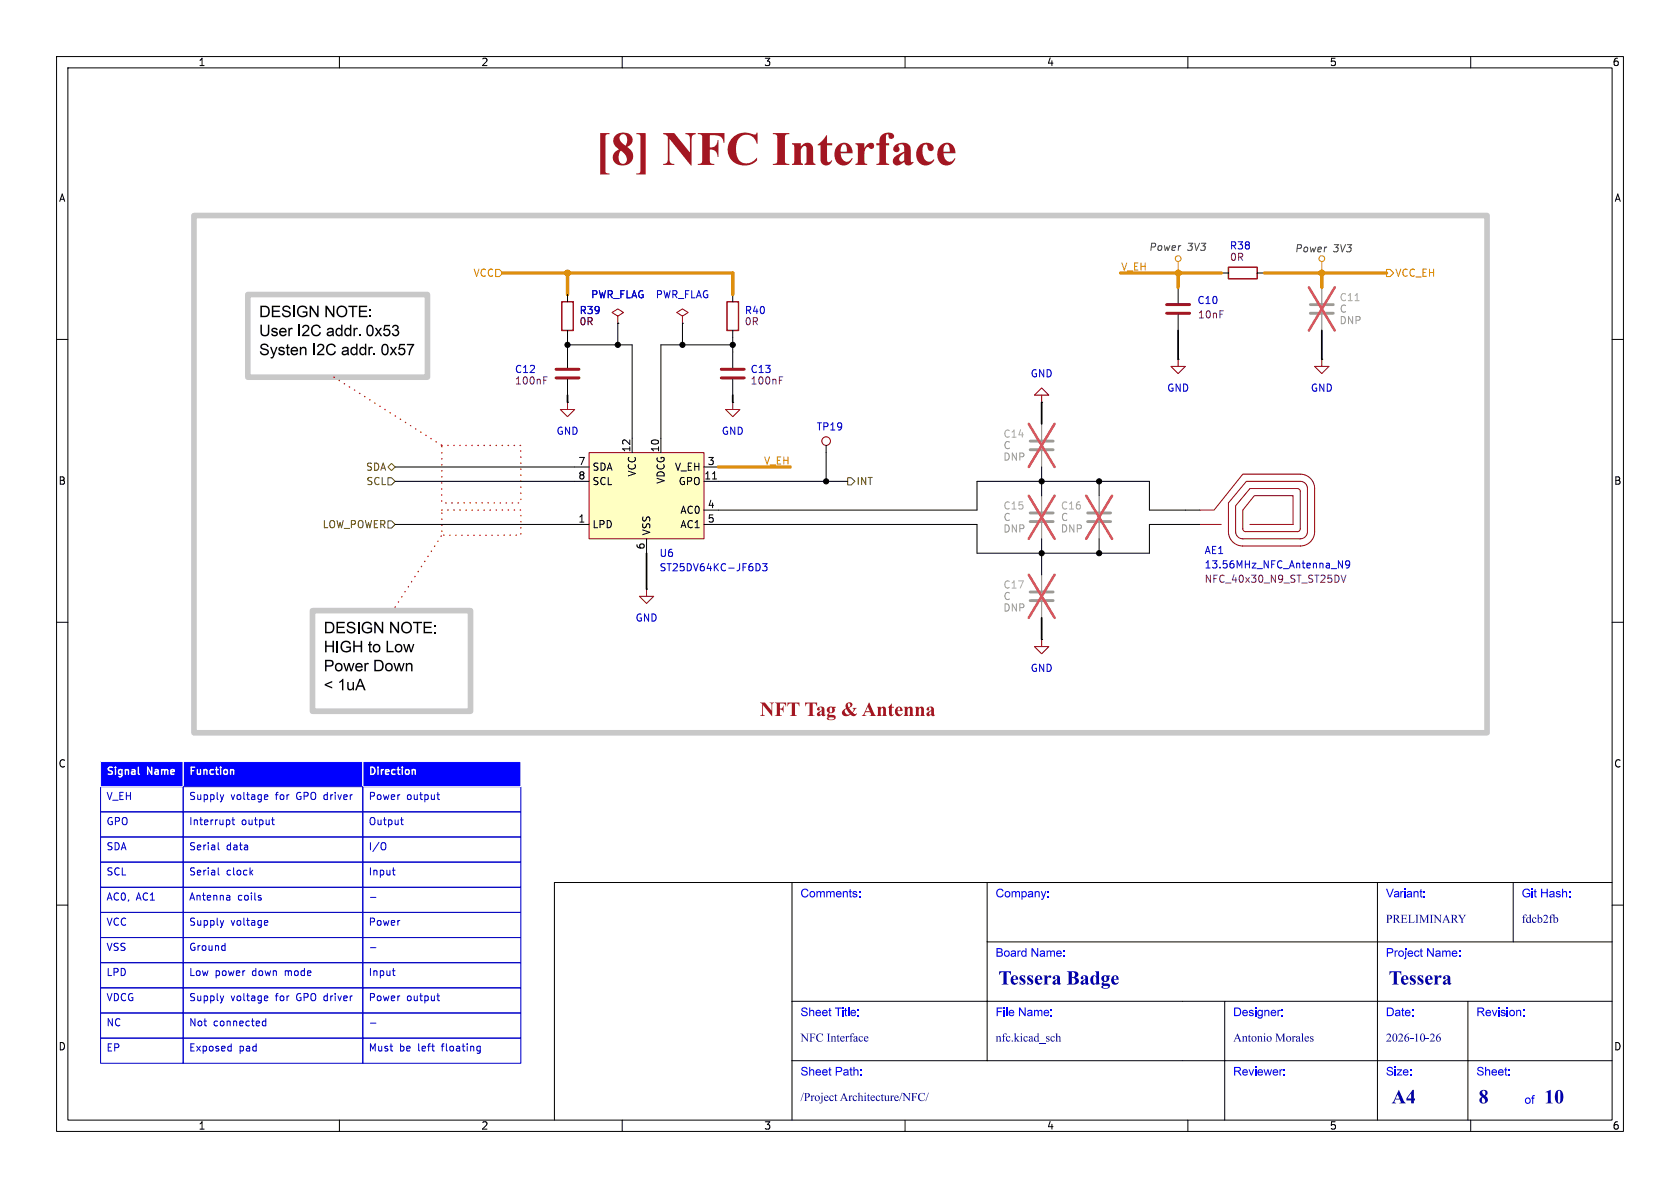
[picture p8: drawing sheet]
<svg xmlns="http://www.w3.org/2000/svg" width="297mm" height="210mm" viewBox="0 0 297 210" stroke-linecap="round" stroke-linejoin="round" font-family="sans-serif">
<g fill="none" stroke="#000" stroke-width=".18">
<path d="M10 10h277v190h-277zM12 12h273v186h-273zM60 10v2M110 10v2M160 10v2M210 10v2M260 10v2M10 60h2M285 60h2M10 110h2M285 110h2M140 156v42"/>
<path d="M174.5 156v31.5M243.5 156v42M267.5 156v10.5M285 156h-187v42M10 160h2M140 177h145M174.5 166.5h110.5M216.5 177v21M259.5 177v21M285 160h2M60 198v2M110 198v2"/>
<path d="M140 187.5h145M160 198v2M210 198v2M260 198v2"/>
</g>
<g fill="#00f">
<path d="M17.8 134.6h14.6v4.5h-14.6z"/>
<path d="M64.1 134.6h28v4.5h-28z"/>
<path d="M32.4 134.6h31.7v4.5h-31.7z"/>
</g>
<path d="M98.3 66.8h4.1M98.3 65.3h4.1" fill="none" stroke="#840000" stroke-width=".51"/>
<path d="M100.3 62.2v2.8M100.3 67.1v2.8M114.3 104.1h.1M184.1 113h.1" fill="none" stroke="#000" stroke-width=".18"/>
<path d="M96.1 67.2h.5M96.1 66.6h.6" fill="none" stroke="#840084" stroke-width=".18"/>
<path d="M114.3 104.1v1.3h1.3l-1.3 1.3-1.3-1.3h1.3M184.1 113v1.3h1.3l-1.3 1.3-1.2-1.3h1.2" fill="none" stroke="#840000" stroke-width=".18"/>
<path d="M104.1 80h20.4v15.3h-20.4z" fill="#ffffc2"/>
<g fill="none" stroke="#840000" stroke-width=".18">
<path d="M109.2 55.9l1-.7-1-.6-1 .6 1 .7v1.3M120.6 55.9l1.1-.7-1.1-.6-1 .6 1 .7v1.3M100.3 71.1v1.3h1.3l-1.3 1.3-1.2-1.3h1.2M129.5 71.1v1.3h1.3l-1.3 1.3-1.2-1.3h1.2M184.1 69.9h1.3l-1.3-1.3-1.2 1.3h1.2v1.2M208.3 63.5v1.3h1.2l-1.2 1.2-1.3-1.2h1.3M233.7 63.5v1.3h1.2l-1.2 1.2-1.3-1.2h1.3M104.1 80h20.4v15.3h-20.4zM212.1 90.2h2.5l5.1-6.4h10.2a2.54 2.54 0 0 1 2.5 2.6v7.6a2.54 2.54 0 0 1-2.5 2.5h-10.2a2.54 2.54 0 0 1-2.5-2.5v-5.1l3.1-3.8h9.6a1.27 1.27 0 0 1 1.2 1.3v7.6a1.27 1.27 0 0 1-1.2 1.3h-10.2a1.27 1.27 0 0 1-1.3-1.3M212.1 92.7h3.8M221 92.7h7.6v-5.1h-6.9l-2 2.6v3.4l.2 .3 .3 .1h9.2l.3-.1 .2-.4v-6.6l-.1-.3-.4-.2h-8.4l-2.6 3v4.8"/>
<circle cx="146" cy="78" r=".76"/>
</g>
<g fill="none" stroke="#000" stroke-width=".18">
<path d="M100.3 52.1v1.2M100.3 58.4v3.8M109.2 57.2h.1M109.2 57.2v3.8M120.6 57.2h.1M120.6 57.2v3.8M129.5 52.1v1.2M129.5 58.4v6.6M208.3 50.8v2.8M208.3 55.6v2.8M215.9 48.3h1.3M222.2 48.3h1.3"/>
<path d="M100.3 71.1h.1M100.3 61h11.5v19M129.5 71.1h.1M129.5 61h-12.7v19M129.5 67.1v2.8M146 78.7v6.4M184.1 71.1h.1M208.3 63.5h.1M233.7 63.5h.1M69.8 92.7h34.3M69.8 85.1h34.3M69.8 82.6h34.3"/>
<path d="M114.3 95.3v2.5M124.5 92.7h48.2v5.1h30.5v-5.1h8.9M124.5 85.1h25.4M124.5 90.2h48.2v-5.1h30.5v5.1h8.9M124.5 82.6h2.5M126 84.7h.7M184.1 82.6v5M184.1 95.3v6.3M194.3 85.1v2.5M194.3 95.3v2.5"/>
</g>
<g fill="none" stroke="#0000c2" stroke-width=".18">
<path d="M134 99.6a.68 .68 0 0 1 .4 .7 .68 .68 0 0 1-.4 .6M134.8 99.6h.8l-.4 .5 .3 .1v.6l-.1 .1-.6-.1M236.6 99.1l.7 1.3v-1.3M238.6 99.7l-.2 .2h-.3l-.2-.2 .1-.5 .4-.1 .1 .2a.84 .84 0 0 1-.3 1.1h-.2M17.8 139.1h14.6v4.4h-14.6zM32.4 139.1h31.7v4.4h-31.7zM64.1 139.1h28v4.4h-28zM17.8 156.8h14.6v4.5h-14.6zM17.8 148h14.6v4.4h-14.6zM17.8 152.4h14.6v4.4h-14.6zM17.8 143.5h14.6v4.5h-14.6zM32.4 143.5h31.7v4.5h-31.7z"/>
<path d="M32.4 152.4h31.7v4.4h-31.7zM32.4 156.8h31.7v4.5h-31.7zM32.4 148h31.7v4.4h-31.7zM38.6 153.4v1.1l.2 .2M38.6 149v1l.2 .2M39.5 140.5l-.3 .8M40.4 144.9l.2 .3v.3l-.2 .3M40.5 158.3l.1 .2v.6M40.6 158.6h-.4M40.6 159.1h-.4M41 144.9h.5M41.2 144.5v1.1l.3 .2"/>
<path d="M44.3 154.2l.4 .5M44.7 153.8l-.5 .5M46 158.3h.1M46 158.7l.2 .2-.2 .2M46.9 140.5l.4 .1v.2l-.6 .1M47.3 141.3h-.4M48 144.9h.5M48.2 144.5v1.1l.3 .2M64.1 143.5h28v4.5h-28zM64.1 148h28v4.4h-28zM64.1 156.8h28v4.5h-28zM64.1 152.4h28v4.4h-28z"/>
<path d="M65.5 158.6h1M67.9 149h.1a.81 .81 0 0 1-.1 1.2M69.4 153.8h.4M69.6 154.6l.2 .1M70.8 144.9h.5M71 144.5v1.1l.3 .2M77.2 140.5h.5M77.4 140.1v1.1l.3 .1M17.8 179.1h14.6v4.4h-14.6zM17.8 165.7h14.6v4.5h-14.6zM17.8 161.3h14.6v4.4h-14.6zM17.8 170.2h14.6v4.4h-14.6z"/>
<path d="M17.8 174.6h14.6v4.5h-14.6zM32.4 170.2h31.7v4.4h-31.7zM32.4 179.1h31.7v4.4h-31.7zM32.4 161.3h31.7v4.4h-31.7zM32.4 174.6h31.7v4.5h-31.7zM32.4 165.7h31.7v4.5h-31.7zM39.5 162.7l-.3 .9M39.5 176.1l-.3 .8M39.7 167.2h.1M39.8 166.7v1.3M39.8 167.9l-.1 .1M46.9 162.7l.4 .1v.2l-.6 .1"/>
<path d="M46.9 176.1h.4v.3l-.6 .1M47.3 163.5l-.4 .1M47.3 176.8l-.4 .1M64.1 161.3h28v4.4h-28zM64.1 174.6h28v4.5h-28zM64.1 165.7h28v4.5h-28zM64.1 170.2h28v4.4h-28zM64.1 179.1h28v4.4h-28zM65.5 167.5h1M69.4 171.6h.4M69.6 172.4l.2 .1M77.2 176.1h.5"/>
<path d="M77.4 175.6v1.1l.3 .2M17.8 183.5h14.6v4.5h-14.6zM32.4 183.5h31.7v4.5h-31.7zM40.5 184.9l.4 .1M40.9 184.5v1.3M40.9 185.7l-.4 .1M46.4 181.1l.2 .2h.4M47 180.1v1.2M47 180.6l-.4-.1-.2 .2M64.1 183.5h28v4.5h-28zM65.5 180.9h1M84.5 184.9l.4 .1"/>
<path d="M84.9 185.7l-.4 .1M84.9 184.9v1.1l-.1 .2h-.3"/>
</g>
<path d="M231.6 55.4h4.1M231.6 53.8h4.1M182.1 79.5h4.1M182.1 78h4.1M182.1 92.2h4.1M182.1 90.7h4.1M192.3 92.2h4M192.3 90.7h4M182.1 106.2h4.1M182.1 104.6h4.1" fill="none" stroke="#9c9b98" stroke-width=".51"/>
<path d="M233.7 50.8v2.8M233.7 55.6v2.8M184.1 74.9v2.8M184.1 79.8v2.8M184.1 87.6v2.8M184.1 92.5v2.8M194.3 87.6v2.8M194.3 92.5v2.8M184.1 101.6v2.8M184.1 106.4v2.8" fill="none" stroke="#7a7a77" stroke-width=".18"/>
<path d="M239.6 53.2h.7" fill="none" stroke="#abaaa8" stroke-width=".18"/>
<path d="M231.4 50.8l4.6 7.6M236 50.8l-4.6 7.6M181.9 74.9l4.5 7.7M186.4 74.9l-4.5 7.7M181.9 87.6l4.5 7.7M186.4 87.6l-4.5 7.7M192 87.6l4.6 7.7M196.6 87.6l-4.6 7.7M181.9 101.6l4.5 7.6M186.4 101.6l-4.5 7.6" fill="none" stroke="#e75356" stroke-width=".46"/>
<path d="M137.8 67.2h.4M137.8 66.6h.6M237.1 101.7l.4 1.2 .4-1.2" fill="none" stroke="#840084" stroke-width=".18"/>
<path d="M206.2 55.4h4.1M206.2 53.8h4.1M127.5 66.8h4.1M127.5 65.3h4.1" fill="none" stroke="#840000" stroke-width=".51"/>
<path d="M99.3 53.3h2v5.1h-2zM128.5 53.3h2.1v5.1h-2.1zM217.2 47.2h5v2.1h-5z" fill="none" stroke="#840000" stroke-width=".25"/>
<g fill="none" stroke="#dc8e00" stroke-width=".18">
<path d="M87.6 47.6h.7l.6 .7-.6 .6h-.7zM208.3 46.2v2.1M233.7 46.2v2.1M245.1 47.6h.6l.7 .7-.7 .6h-.6z"/>
<circle cx="208.3" cy="45.7" r=".51"/>
<circle cx="233.7" cy="45.7" r=".51"/>
</g>
<path d="M68.6 92.1h.6l.6 .6-.6 .6h-.6zM68.6 84.5h.6l.6 .6-.6 .6h-.6zM68.6 82.6l.6-.7 .6 .7-.6 .6zM149.9 84.5h.6l.6 .6-.6 .6h-.6z" fill="none" stroke="#725600" stroke-width=".18"/>
<path d="M17.8 134.6h14.6v4.5h-14.6zM32.4 134.6h31.7v4.5h-31.7zM64.1 134.6h28v4.5h-28z" fill="none" stroke="#fff" stroke-width=".18"/>
<g fill="none" stroke="#fff" stroke-width=".25">
<path d="M19.9 135.7l-.5-.1-.2 .1M20.4 135.6v.1M24.5 135.6v1.1M24.5 136.8l.1 .1M26.8 135.6v1.3l-.7-1.3v1.3M34.4 135.6h-.6v1.3M38.3 135.6v1.1M39 135.6v.1M66.2 135.8l-.6-.2v1.3M66.8 135.6v.1M70.4 135.6v1.1M71.1 135.6v.1"/>
<path d="M73.2 136l.2 .2v.7"/>
</g>
<path d="M34.3 38.1h228.6v91.4h-228.6zM43.8 52.1h31.8v14.6h-31.8zM55.2 108h28v17.7h-28z" fill="none" stroke="#c8c8c8" stroke-width="1"/>
<g fill="#000">
<path d="M46 54h.7a1.02 1.02 0 0 1 1 1 1.02 1.02 0 0 1-.9 1.1h-.8v-.3h.7a.77 .77 0 0 0 .7-.7 .77 .77 0 0 0-.7-.8h-.4v1.5h-.3zM46 57.4h.3v1.2a.54 .54 0 0 0 .5 .6 .54 .54 0 0 0 .6-.6v-1.2h.2v1.2a.8 .8 0 0 1-.8 .9 .8 .8 0 0 1-.8-.9zM48.1 58.1l.4-.2a.49 .49 0 0 1 .6 .4l-.3 .1-.2-.2a.26 .26 0 0 0-.2 0 .26 .26 0 0 0-.2 .2 .76 .76 0 0 1 .9 .8 .66 .66 0 0 1-.7 .3 .66 .66 0 0 1-.5-.5h.3a.34 .34 0 0 0 .3 .2 .34 .34 0 0 0 .3-.3l-.7-.2-.1-.3zM48.1 54h1.4v.3h-1.2v.6h1.1v.2h-1.1v.7h1.3v.3h-1.5zM50.1 54.2a.8 .8 0 0 1 1.3 .4h-.3a.48 .48 0 0 0-.5-.3 .48 .48 0 0 0-.4 .4l.1 .1a.91 .91 0 0 1 1.1 .9 .85 .85 0 0 1-.9 .4 .85 .85 0 0 1-.7-.7h.3a.55 .55 0 0 0 .5 .5 .55 .55 0 0 0 .6-.5l-.2-.1a1.33 1.33 0 0 1-1.1-.7zM49.5 58.1a.68 .68 0 0 1 .8-.1 .68 .68 0 0 1 .4 .8h-1.1a.44 .44 0 0 0 .3 .4 .44 .44 0 0 0 .5-.2h.3a.71 .71 0 0 1-.9 .4 .71 .71 0 0 1-.4-.9h1a.41 .41 0 0 0-.4-.3 .41 .41 0 0 0-.4 .3h-.2zM51 58h.2v.2a.36 .36 0 0 1 .6-.2l-.1 .2a.33 .33 0 0 0-.4 .1 .33 .33 0 0 0-.1 .4v.7h-.2zM52.8 54.3a.92 .92 0 0 1 1.5 .3l-.2 .1a.74 .74 0 0 0-1.1-.3 .74 .74 0 0 0-.1 1.1l.3 .3h.6l.3-.2v-.3h-.6v-.3h.9v.8a1.09 1.09 0 0 1-1.6 0 1.09 1.09 0 0 1 0-1.5zM53.6 57.6a.67 .67 0 0 1 1 .1 .67 .67 0 0 1-.4 1l-.5 .5h1v.2h-1.3l.2-.5a1.23 1.23 0 0 0 .8-1.1 .4 .4 0 0 0-.4-.1 .4 .4 0 0 0-.3 .3h-.3zM54.7 54h.3l1.1 1.6v-1.6h.2v2.1h-.3l-1-1.6v1.6h-.3zM55.2 57.7a.88 .88 0 0 1 1.5 .3h-.2a.66 .66 0 0 0-.9-.3 .66 .66 0 0 0-.3 .9 .62 .62 0 0 0 .5 .6 .62 .62 0 0 0 .7-.5l.3 .1a.94 .94 0 0 1-1.3 .6 .94 .94 0 0 1-.5-1.3zM57.5 54h.3l1.1 1.6v-1.6h.2v2.1h-.3l-1-1.6v1.6h-.3z"/>
<path d="M57.9 58.1a.63 .63 0 0 1 .7-.2 .63 .63 0 0 1 .4 .6l.1 .9h-.3v-.2a.58 .58 0 0 1-.6 .3 .58 .58 0 0 1-.5-.5l.6 .2a.41 .41 0 0 0 .5-.5l-1.1 .3a1.26 1.26 0 0 1 1.1-.6 .4 .4 0 0 0-.4-.2 .4 .4 0 0 0-.4 .2h-.2zM59.7 54.3a1 1 0 0 1 1.5 .1 1 1 0 0 1-.2 1.4 1 1 0 0 1-1.4-.2l-.1-.5h.3a.72 .72 0 0 0 .9 .7 .72 .72 0 0 0 .4-1.1 .69 .69 0 0 0-.8-.4 .69 .69 0 0 0-.5 .8h-.3zM59.5 58.1l.4-.2 .4 .3v-.8h.3v2h-.3v-.2a.59 .59 0 0 1-.7 .2 .59 .59 0 0 1-.3-.7h.2a.43 .43 0 0 0 .6 .5 .43 .43 0 0 0 .2-.7v-.1a.39 .39 0 0 0-.5-.2 .39 .39 0 0 0-.3 .5h-.2zM61 58.1l.5-.2 .4 .3v-.8h.2v2h-.2v-.2a.59 .59 0 0 1-.7 .2 .59 .59 0 0 1-.4-.7h.3a.43 .43 0 0 0 .5 .5 .43 .43 0 0 0 .3-.7l-.1-.1a.39 .39 0 0 0-.5-.2 .39 .39 0 0 0-.2 .5h-.3zM61.6 54h1.6v.3h-.7v1.8h-.3v-1.8h-.6zM62.5 58h.2v.2a.36 .36 0 0 1 .6-.2l-.1 .2a.33 .33 0 0 0-.4 .1 .33 .33 0 0 0-.1 .4v.7h-.2zM63.4 59.2h.3v.2h-.3zM63.4 54h1.5v.3h-1.2v.6h1.1v.2h-1.1v.7h1.3v.3h-1.6zM65.3 54.6h.3v.3h-.3zM65.3 55.8h.3v.3h-.3zM65 57.6a.72 .72 0 0 1 .8 0 .72 .72 0 0 1 .3 .8 .71 .71 0 0 1-.3 .9 .71 .71 0 0 1-.8 0l-.2-.9h.2v.2a.42 .42 0 0 0 .4 .6 .42 .42 0 0 0 .4-.6v-.3a.44 .44 0 0 0-.1-.5 .44 .44 0 0 0-.6 0l-.1 .6h-.2zM66.3 58h.3l.3 .5 .3-.5h.3l-.4 .7 .5 .7h-.3l-.4-.5-.4 .5h-.3l.5-.7z"/>
<path d="M67.9 57.4h1.1v.3h-.9l-.1 .5a.66 .66 0 0 1 1 .4 .66 .66 0 0 1-.5 .8 .66 .66 0 0 1-.8-.5h.3a.43 .43 0 0 0 .6 .1 .43 .43 0 0 0 0-.6 .43 .43 0 0 0-.6 .1h-.2zM69.5 57.6a.53 .53 0 0 1 .8-.1 .53 .53 0 0 1-.1 .8 .64 .64 0 0 1 0 1.1 .64 .64 0 0 1-.9-.5h.2a.4 .4 0 0 0 .5 .3 .4 .4 0 0 0 .3-.5 .4 .4 0 0 0-.5-.2v-.3a.32 .32 0 0 0 .4-.2 .32 .32 0 0 0-.3-.4 .32 .32 0 0 0-.3 .3h-.3zM46.2 60.9a.8 .8 0 0 1 1.3 .4h-.3a.48 .48 0 0 0-.5-.3 .48 .48 0 0 0-.4 .4l.1 .1a.91 .91 0 0 1 1.1 .9 .85 .85 0 0 1-.9 .4 .85 .85 0 0 1-.7-.7h.3a.55 .55 0 0 0 .5 .5 .55 .55 0 0 0 .6-.5l-.1-.1a1.33 1.33 0 0 1-1.2-.7zM47.7 61.3h.3l.4 1.2 .4-1.2h.3l-.8 1.9-.4 .2-.1-.3a.32 .32 0 0 0 .5-.3zM49.3 61.5l.4-.2a.49 .49 0 0 1 .6 .4h-.2l-.2-.1a.26 .26 0 0 0-.3-.1 .26 .26 0 0 0-.1 .3 .76 .76 0 0 1 .8 .7 .66 .66 0 0 1-.6 .3 .66 .66 0 0 1-.5-.4l.2-.1a.34 .34 0 0 0 .4 .3 .34 .34 0 0 0 .3-.3l-.8-.3-.1-.3zM50.7 61l.3-.2v.5h.2v.3h-.2v.8v.2h.2v.2a.36 .36 0 0 1-.4 0 .36 .36 0 0 1-.1-.4v-.8h-.2v-.3h.2zM51.5 61.5a.68 .68 0 0 1 .9-.1 .68 .68 0 0 1 .3 .7h-1.1a.44 .44 0 0 0 .3 .5 .44 .44 0 0 0 .5-.2h.3a.71 .71 0 0 1-.9 .4 .71 .71 0 0 1-.4-.9h1a.41 .41 0 0 0-.4-.4 .41 .41 0 0 0-.4 .4h-.2zM53 61.3h.2v.2a.52 .52 0 0 1 .7-.2 .52 .52 0 0 1 .3 .6v.9h-.3v-.9a.36 .36 0 0 0-.4-.4 .36 .36 0 0 0-.3 .5v.8h-.2zM56.2 60.9a.67 .67 0 0 1 1.1 .1 .67 .67 0 0 1-.4 1l-.5 .5h.9v.3h-1.3l.3-.5a1.23 1.23 0 0 0 .7-1.2 .4 .4 0 0 0-.4-.1 .4 .4 0 0 0-.3 .4l-.2-.1zM57.9 61a.88 .88 0 0 1 1.5 .3l-.3 .1a.66 .66 0 0 0-.9-.3 .66 .66 0 0 0-.3 .9 .62 .62 0 0 0 .6 .6 .62 .62 0 0 0 .6-.5h.3a.94 .94 0 0 1-1.3 .6 .94 .94 0 0 1-.4-1.3zM60.5 61.5a.63 .63 0 0 1 .7-.2 .63 .63 0 0 1 .4 .5l.1 1h-.2l-.1-.2a.58 .58 0 0 1-.6 .2 .58 .58 0 0 1-.4-.4l.5 .2a.41 .41 0 0 0 .5-.5l-1 .3a1.26 1.26 0 0 1 1-.6 .4 .4 0 0 0-.4-.3 .4 .4 0 0 0-.3 .3l-.3-.1zM62.1 61.5l.5-.2 .4 .2v-.7h.2v2h-.2v-.2a.59 .59 0 0 1-.8 .1 .59 .59 0 0 1-.3-.6h.3a.43 .43 0 0 0 .5 .5 .43 .43 0 0 0 .3-.7l-.1-.1a.39 .39 0 0 0-.5-.2 .39 .39 0 0 0-.2 .5h-.3z"/>
<path d="M63.7 61.5l.4-.2 .4 .2v-.7h.3v2h-.3v-.2a.59 .59 0 0 1-.7 .1 .59 .59 0 0 1-.3-.6h.2a.43 .43 0 0 0 .6 .5 .43 .43 0 0 0 .2-.7v-.1a.39 .39 0 0 0-.5-.2 .39 .39 0 0 0-.3 .5h-.2zM65.1 61.3h.3v.2a.36 .36 0 0 1 .5-.1l-.1 .2a.33 .33 0 0 0-.3 0 .33 .33 0 0 0-.1 .4v.8h-.3zM66.1 62.5h.2v.3h-.2zM67.6 60.9a.72 .72 0 0 1 .9 0 .72 .72 0 0 1 .2 .9 .71 .71 0 0 1-.2 .8 .71 .71 0 0 1-.9 0l-.2-.8h.3v.2a.42 .42 0 0 0 .4 .6 .42 .42 0 0 0 .4-.6v-.3a.44 .44 0 0 0-.2-.6 .44 .44 0 0 0-.5 0l-.1 .7h-.3zM68.9 61.3h.3l.3 .5 .4-.5h.3l-.5 .7 .5 .8h-.3l-.4-.6-.3 .6h-.3l.5-.8zM70.6 60.8h1v.2h-.8l-.1 .6a.66 .66 0 0 1 .9 .3 .66 .66 0 0 1-.4 .9 .66 .66 0 0 1-.8-.5l.2-.1a.43 .43 0 0 0 .7 .2 .43 .43 0 0 0 0-.7 .43 .43 0 0 0-.7 .2l-.2-.1zM71.9 60.8h1.3v.2l-.5 1-.2 .8h-.3l.1-.5 .6-1.3h-1zM57.5 113.3h.2v.8h1.1v-.8h.3v2h-.3v-1h-1.1v1h-.2zM57.5 109.9h.7a1.02 1.02 0 0 1 .9 1 1.02 1.02 0 0 1-.9 1.1h-.7v-.3h.7a.77 .77 0 0 0 .7-.8 .77 .77 0 0 0-.7-.7h-.5v1.5h-.2zM57.5 116.6h.7a.63 .63 0 0 1 .8 .6 .63 .63 0 0 1-.8 .7h-.5v.8h-.2v-1.1h.7a.38 .38 0 0 0 .5-.4 .38 .38 0 0 0-.5-.3h-.5v.7h-.2zM59.5 109.9h1.4v.3h-1.1v.6h1.1v.2h-1.1v.7h1.2v.3h-1.5zM60.5 113.5a.92 .92 0 0 1 1.5 .4h-.2a.74 .74 0 0 0-1.1-.3 .74 .74 0 0 0-.1 1.1l.3 .3h.6l.3-.1v-.4h-.6v-.2h.9v.7a1.09 1.09 0 0 1-1.6 .1 1.09 1.09 0 0 1 0-1.6z"/>
<path d="M61.5 110.1a.8 .8 0 0 1 1.3 .4h-.3a.48 .48 0 0 0-.4-.4 .48 .48 0 0 0-.5 .4l.2 .2a.91 .91 0 0 1 1 .9 .85 .85 0 0 1-.9 .4 .85 .85 0 0 1-.6-.7h.2a.55 .55 0 0 0 .5 .4 .55 .55 0 0 0 .6-.4l-.1-.1a1.33 1.33 0 0 1-1.2-.8zM62.4 113.3h.3v.8h1.1v-.8h.2v2h-.2v-1h-1.1v1h-.3zM64.2 110.1a.92 .92 0 0 1 1.6 .4l-.3 .1a.74 .74 0 0 0-1.1-.3 .74 .74 0 0 0-.1 1.1l.4 .3h.5l.3-.2v-.3h-.6v-.3h.9v.8a1.09 1.09 0 0 1-1.6 0 1.09 1.09 0 0 1 0-1.6zM65.2 113.5l.3-.2v.5h.2v.3h-.2v.8v.2h.2l.1 .2a.36 .36 0 0 1-.4 0 .36 .36 0 0 1-.2-.4v-.8h-.1v-.3h.1zM66.2 109.9h.2l1.1 1.6v-1.6h.3v2.1h-.3l-1.1-1.6v1.6h-.2zM66.1 114a.72 .72 0 0 1 1 .1 .72 .72 0 0 1-.1 1 .72 .72 0 0 1-1-.1l-.1-.4h.2a.47 .47 0 0 0 .7 .5 .47 .47 0 0 0 .1-.8 .43 .43 0 0 0-.5-.2 .43 .43 0 0 0-.3 .5h-.2zM66.2 116.6h.7a1.02 1.02 0 0 1 .9 1 1.02 1.02 0 0 1-.9 1.1h-.7v-.3h.7a.77 .77 0 0 0 .7-.7 .77 .77 0 0 0-.7-.8h-.5v1.5h-.2zM68.3 113.3h.3v1.8h1v.2h-1.3zM69 109.9h.2l1.1 1.6v-1.6h.3v2.1h-.3l-1.1-1.6v1.6h-.2zM70 114a.72 .72 0 0 1 1 .1 .72 .72 0 0 1-.1 1 .72 .72 0 0 1-1-.1l-.1-.4h.2a.47 .47 0 0 0 .7 .5 .47 .47 0 0 0 .1-.8 .43 .43 0 0 0-.5-.2 .43 .43 0 0 0-.3 .5h-.2zM71.3 113.8h.2l.3 1.2 .3-1.2h.3l.3 1.2 .3-1.2h.3l-.5 1.5h-.3l-.2-1.1-.3 1.1h-.3zM71.2 110.2a1 1 0 0 1 1.4 .1 1 1 0 0 1-.2 1.4 1 1 0 0 1-1.4-.2l-.1-.5h.3a.72 .72 0 0 0 .9 .7 .72 .72 0 0 0 .4-1.1 .69 .69 0 0 0-.8-.4 .69 .69 0 0 0-.5 .8h-.3z"/>
<path d="M73 109.9h1.6v.3h-.7v1.8h-.2v-1.8h-.7zM74.9 109.9h1.4v.3h-1.2v.6h1.2v.2h-1.2v.7h1.3v.3h-1.5zM76.8 110.5h.3v.2h-.3zM76.8 111.7h.3v.3h-.3zM57.4 120.9l1.3-.5v.2l-1 .4 1 .5v.2l-1.3-.5zM60 120.5l.5-.5h.2v2h-.2v-1.6l-.5 .3zM61.4 120.6h.2v.8a.36 .36 0 0 0 .4 .4 .36 .36 0 0 0 .3-.5v-.7h.3v1.4h-.2v-.2a.51 .51 0 0 1-.7 .2 .51 .51 0 0 1-.3-.5zM63.5 120h.3l.9 2h-.4l-.2-.6h-.8l-.3 .6h-.2l.3-.8h.9l-.3-1-.4 1h-.2z"/>
</g>
<path d="M52 54v2.1M52.9 57.4v2M55.5 60.8v2M59.7 113.3v2M63.4 109.9v2.1" fill="none" stroke="#000" stroke-width=".27"/>
<path d="M59.1 66.7l19 12M78.1 78.7h14v10.2h-14zM78.1 90.2h14v4.4h-14zM69.8 107.3l8.3-12.7" fill="none" stroke="#f00" stroke-width=".25" stroke-dasharray=".1 1"/>
<path d="M208.3 58.4v5.1M233.7 58.4v5.1M100.3 69.9v1.2M129.5 69.9v1.2M184.1 71.1v3.8M114.3 97.8v6.3M184.1 109.2v3.8" fill="none" stroke="#000" stroke-width=".3"/>
<path d="M88.9 48.3h40.6v3.8M100.3 48.3v3.8M198.1 48.3h17.8M208.3 48.3v2.5M223.5 48.3h21.6M233.7 48.3v2.5M127 82.6h12.7" fill="none" stroke="#dc8e00" stroke-width=".61"/>
<g fill="#000" stroke="#000" stroke-width=".18">
<circle cx="100.3" cy="61" r=".46"/>
<circle cx="109.2" cy="61" r=".46"/>
<circle cx="120.6" cy="61" r=".46"/>
<circle cx="129.5" cy="61" r=".46"/>
<circle cx="146" cy="85.1" r=".46"/>
<circle cx="184.1" cy="85.1" r=".46"/>
<circle cx="184.1" cy="97.8" r=".46"/>
<circle cx="194.3" cy="85.1" r=".46"/>
<circle cx="194.3" cy="97.8" r=".46"/>
</g>
<g fill="#dc8e00" stroke="#dc8e00" stroke-width=".18">
<circle cx="208.3" cy="48.3" r=".52"/>
<circle cx="233.7" cy="48.3" r=".52"/>
<circle cx="100.3" cy="48.3" r=".52"/>
</g>
<text font-size="8.4" fill="#a21622" x="105.2" y="31.4">[8] NFC Interface</text>
<text font-size="3.5" fill="#a21622" x="134.3" y="127">NFT Tag&amp; Antenna</text>
<g font-size="3.5" fill="#00007f">
<text x="176.5" y="175">TesseraBadge</text>
<text x="245.5" y="175">Tessera</text>
<text x="246" y="196">A4</text>
<text x="261.4" y="196">8</text>
<text x="273" y="196">10</text>
</g>
<text font-size="2.8" x="57.2" y="119.8">Power Down</text>
<g font-size="2.1" fill="#00f">
<text x="141.5" y="159.2">Comments:</text>
<text x="176" y="159.2">Company:</text>
<text x="245" y="159.2">Variant:</text>
<text x="269" y="159.2">Git Hash:</text>
<text x="176" y="169.7">Board Name:</text>
<text x="245" y="169.7">Project Name:</text>
<text x="141.5" y="180.2">Sheet Title:</text>
<text x="176" y="180.2">File Name:</text>
<text x="218" y="180.2">Designer:</text>
<text x="245" y="180.2">Date:</text>
<text x="261" y="180.2">Revision:</text>
<text x="141.5" y="190.7">Sheet Path:</text>
<text x="218" y="190.7">Reviewer:</text>
<text x="245" y="190.7">Size:</text>
<text x="261" y="190.7">Sheet:</text>
<text x="269.5" y="195.7">of</text>
</g>
<g font-size="2.1" fill="#00007f">
<text x="245" y="163.7">PRELIMINARY</text>
<text x="269" y="163.7">fdcb2fb</text>
<text x="141.5" y="184.7">NFCInterface</text>
<text x="176" y="184.7">nfc.kicad_sch</text>
<text x="218" y="184.7">AntonioMorales</text>
<text x="245" y="184.7">2026-10-26</text>
<text x="141.5" y="195.2">/ProjectArchitecture/NFC/</text>
</g>
<g font-size="1.8">
<text x="35" y="11.9">1</text>
<text x="85" y="11.9">2</text>
<text x="135" y="11.9">3</text>
<text x="185" y="11.9">4</text>
<text x="235" y="11.9">5</text>
<text x="285" y="11.9">6</text>
<text x="10.3" y="35.9">A</text>
<text x="285.3" y="35.9">A</text>
<text x="102.2" y="82.3">7</text>
<text x="104.6" y="83.4">SDA</text>
<text x="111.5" y="80.1" transform="rotate(-90 111.5 80.1)">12</text>
<text x="116.6" y="80.1" transform="rotate(-90 116.6 80.1)">10</text>
<text x="119.2" y="83.4">V_EH</text>
<text x="125" y="82.3">3</text>
<text x="10.3" y="85.9">B</text>
<text x="102.2" y="84.8">8</text>
<text x="104.6" y="86">SCL</text>
<text x="112.6" y="84.3" transform="rotate(-90 112.6 84.3)">VCC</text>
<text x="117.7" y="85.6" transform="rotate(-90 117.7 85.6)">VDCG</text>
<text x="119.9" y="86">GPO</text>
<text x="124.4" y="84.8">11</text>
<text x="125" y="89.9">4</text>
<text x="285.3" y="85.9">B</text>
<text x="102.2" y="92.5">1</text>
<text x="104.6" y="93.6">LPD</text>
<text x="115.2" y="94.7" transform="rotate(-90 115.2 94.7)">VSS</text>
<text x="120.2" y="91">AC0</text>
<text x="120.2" y="93.6">AC1</text>
<text x="125" y="92.5">5</text>
<text x="114" y="97.2" transform="rotate(-90 114 97.2)">6</text>
<text x="10.3" y="135.9">C</text>
<text x="285.3" y="135.9">C</text>
<text x="10.3" y="185.9">D</text>
<text x="285.3" y="185.9">D</text>
<text x="35" y="199.9">1</text>
<text x="85" y="199.9">2</text>
<text x="135" y="199.9">3</text>
<text x="185" y="199.9">4</text>
<text x="235" y="199.9">5</text>
<text x="285" y="199.9">6</text>
</g>
<g font-size="1.8" fill="#dc8e00">
<text x="198.1" y="47.9">V_EH</text>
<text x="83.6" y="49.1">VCC</text>
<text x="246.6" y="49.1">VCC_EH</text>
<text x="135" y="82.2">V_EH</text>
</g>
<g font-size="1.8" fill="#484848">
<text x="203.1" y="44.6">Power</text>
<text x="209.9" y="44.6">3V3</text>
<text x="228.9" y="44.8">Power</text>
<text x="235.6" y="44.8">3V3</text>
</g>
<g font-size="1.8" fill="#0000c2">
<text x="217.3" y="44.3">R38</text>
<text x="104.4" y="52.9">PWR_FLAG</text>
<text x="115.8" y="52.9">PWR_FLAG</text>
<text x="211.6" y="53.9">C10</text>
<text x="102.4" y="55.7">R39</text>
<text x="131.6" y="55.7">R40</text>
<text x="182.1" y="66.9">GND</text>
<text x="206.2" y="69.4">GND</text>
<text x="231.6" y="69.4">GND</text>
<text x="98.3" y="77.1">GND</text>
<text x="127.5" y="77.1">GND</text>
<text x="144.3" y="76.3">TP19</text>
<text x="116.5" y="101.2">ST25DV64KC-JF6D3</text>
<text x="116.5" y="98.7">U6</text>
<text x="212.9" y="98.1">AE1</text>
<text x="212.9" y="100.7">13.56MHz_NFC_Antenna_N9</text>
<text x="112.3" y="110.1">GND</text>
<text x="182.1" y="119">GND</text>
<text x="18.7" y="141.7">V_EH</text>
<text x="33.3" y="141.7">Supply</text>
<text x="40.8" y="141.7">voltage</text>
<text x="48.9" y="141.7">for</text>
<text x="52.7" y="141.7">GPO driver</text>
<text x="65.1" y="141.7">Power</text>
<text x="71.9" y="141.7">output</text>
<text x="18.7" y="146.2">GPO</text>
<text x="33.3" y="146.2">Interrupt</text>
<text x="42.7" y="146.2">output</text>
<text x="65.1" y="146.2">Output</text>
<text x="18.7" y="150.6">SDA</text>
<text x="18.7" y="155.1">SCL</text>
<text x="33.3" y="155.1">Serial</text>
<text x="33.3" y="150.6">Serial</text>
<text x="40" y="155.1">clock</text>
<text x="40" y="150.6">data</text>
<text x="65.1" y="150.6">I/O</text>
<text x="65.1" y="155.1">Input</text>
<text x="18.7" y="159.5">AC0,</text>
<text x="24.1" y="159.5">AC1</text>
<text x="33.3" y="159.5">Antenna</text>
<text x="42" y="159.5">coils</text>
<text x="18.7" y="164">VCC</text>
<text x="33.3" y="164">Supply</text>
<text x="40.8" y="164">voltage</text>
<text x="65.1" y="164">Power</text>
<text x="18.7" y="168.4">VSS</text>
<text x="18.7" y="172.9">LPD</text>
<text x="33.3" y="172.9">Low</text>
<text x="33.3" y="168.4">Ground</text>
<text x="38" y="172.9">power</text>
<text x="44.7" y="172.9">down</text>
<text x="50.6" y="172.9">mode</text>
<text x="65.1" y="172.9">Input</text>
<text x="18.7" y="177.3">VDCG</text>
<text x="33.3" y="177.3">Supply</text>
<text x="40.8" y="177.3">voltage</text>
<text x="48.9" y="177.3">for</text>
<text x="52.7" y="177.3">GPO driver</text>
<text x="65.1" y="177.3">Power</text>
<text x="71.9" y="177.3">output</text>
<text x="18.7" y="181.7">NC</text>
<text x="33.3" y="181.7">Not</text>
<text x="37.7" y="181.7">connected</text>
<text x="18.7" y="186.2">EP</text>
<text x="33.3" y="186.2">Exposed</text>
<text x="42.2" y="186.2">pad</text>
<text x="65.1" y="186.2">Must</text>
<text x="70.6" y="186.2">be</text>
<text x="74" y="186.2">left</text>
<text x="78.4" y="186.2">floating</text>
</g>
<g font-size="1.8" fill="#840084">
<text x="217.4" y="46.3">0R</text>
<text x="102.4" y="57.7">0R</text>
<text x="131.6" y="57.7">0R</text>
<text x="211.7" y="56.5">10nF</text>
<text x="90.9" y="66.1">C12</text>
<text x="90.9" y="68.2">100nF</text>
<text x="132.6" y="66.1">C13</text>
<text x="132.6" y="68.2">100nF</text>
<text x="212.9" y="103.2">NFC_40x30_N9_ST_ST25DV</text>
</g>
<g font-size="1.8" fill="#abaaa8">
<text x="236.7" y="53.4">C11</text>
<text x="177.3" y="77.6">C14</text>
<text x="177.3" y="90.3">C15</text>
<text x="187.5" y="90.3">C16</text>
<text x="177.3" y="104.2">C17</text>
</g>
<g font-size="1.8" fill="#9c9b98">
<text x="236.7" y="57.5">DNP</text>
<text x="236.8" y="55.5">C</text>
<text x="177.3" y="81.6">DNP</text>
<text x="177.3" y="79.6">C</text>
<text x="177.3" y="94.3">DNP</text>
<text x="177.3" y="92.3">C</text>
<text x="187.4" y="94.3">DNP</text>
<text x="187.5" y="92.3">C</text>
<text x="177.3" y="106.3">C</text>
<text x="177.3" y="108.3">DNP</text>
</g>
<g font-size="1.8" fill="#725600">
<text x="64.6" y="83.4">SDA</text>
<text x="64.7" y="86">SCL</text>
<text x="151.3" y="86">INT</text>
<text x="56.9" y="93.6">LOW_POWER</text>
</g>
<g font-size="1.8" fill="#fff">
<text x="18.7" y="137.6">Signal</text>
<text x="26.1" y="137.6">Name</text>
<text x="33.3" y="137.6">Function</text>
<text x="65.1" y="137.6">Direction</text>
</g>
</svg>
